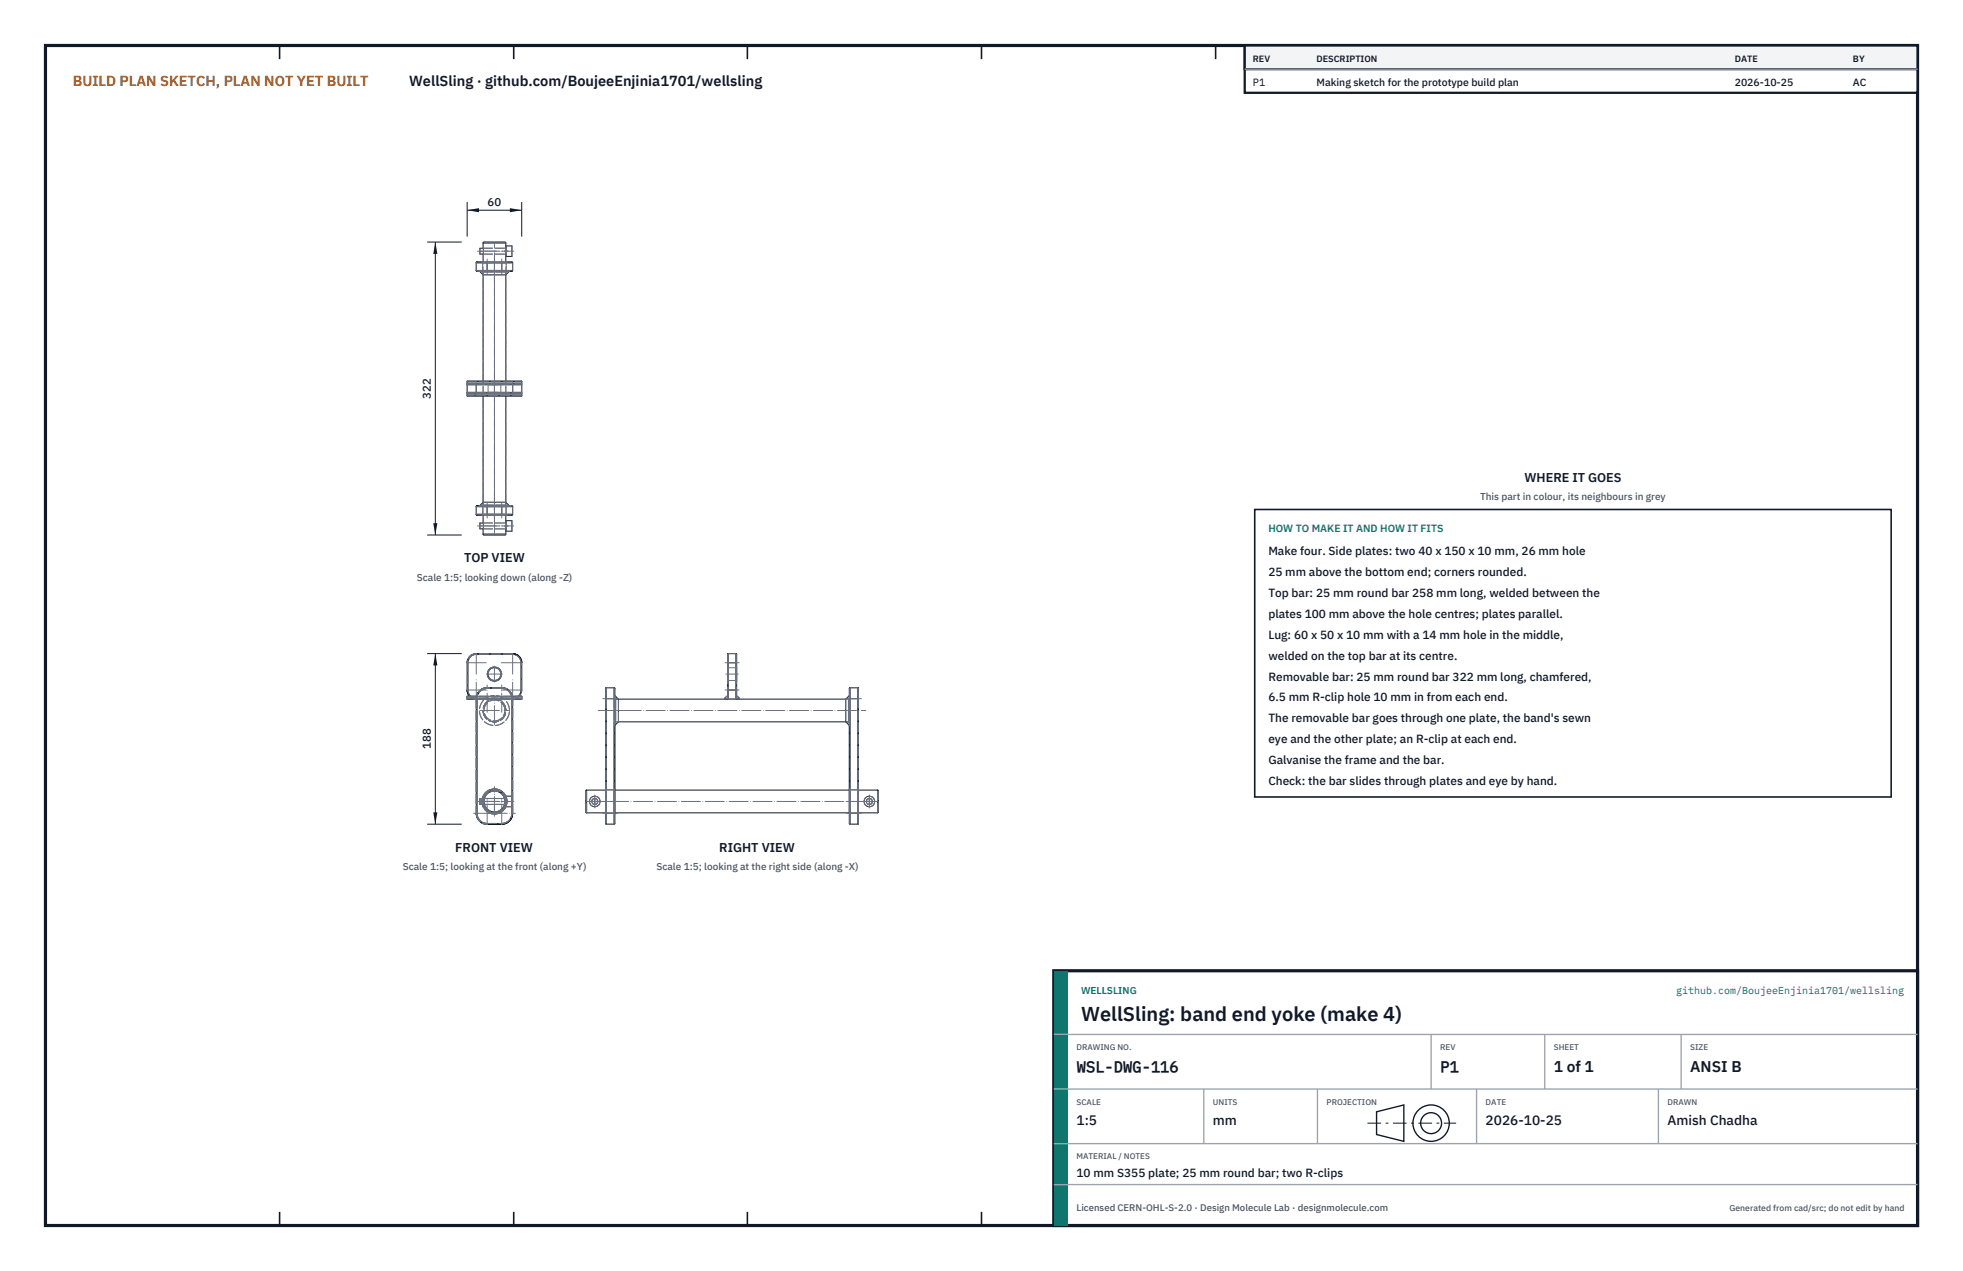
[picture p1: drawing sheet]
<svg xmlns="http://www.w3.org/2000/svg" width="432mm" height="279mm" viewBox="0 0 432 279" stroke-linecap="round" stroke-linejoin="round" font-family="sans-serif">
<path d="M10 10h411.8v259.4h-411.8z" fill="none" stroke="#111827" stroke-width=".7" stroke-linecap="butt"/>
<g fill="none" stroke="#111827" stroke-width=".35">
<path d="M61.5 10v3M113 10v3M164.4 10v3M215.9 10v3M267.4 10v3M318.9 10v3M370.3 10v3M61.5 266.4v3M113 266.4v3M164.4 266.4v3M215.9 266.4v3M267.4 266.4v3"/>
<path d="M318.9 266.4v3M370.3 266.4v3"/>
</g>
<g fill="none" stroke="#111727" stroke-width=".22">
<path d="M104.8 59.5l.1 .1h7.7l.2-.1M104.8 57.8l.1-.2h7.7l.2 .2M104.8 57.8v1.7M104.8 59.5h8M104.8 57.8h8M105.5 59.6l.8 .8h5l.8-.8M106.3 54.6v1.3M106.3 53.4l.2-.2h4.6l.2 .2M106.3 53.4h5M106.3 53.4v1.2M106.3 55.9v1.7M106.3 59.8v24"/>
<path d="M106.3 54.6h-.7v1.3h.7M107.2 57.6v2M110.4 57.6v2M111.3 55.9h.1M111.3 54.6h.1M111.3 54.6v1.3M111.3 53.4v1.2M111.3 55.9v1.7M111.3 59.8v24M111.3 54.1h1.3v2.3h-1.3zM112.8 57.8v1.7M102.8 86.3l.1 .1"/>
<path d="M102.8 83.8h.1M102.8 84.2v.2h12v-.2M102.8 87h12M102.8 86.6v-.2h12v.2M102.8 83.8v.4M102.8 84.6v1.7M102.8 86.6v.4M102.8 86.3h12M102.8 84.6h12M102.8 83.8h12M102.8 84.2h12M102.8 86.6h12"/>
<path d="M102.9 84.4l-.1 .2M104.8 84.4v2M106.3 87v24M111.3 87v24M112.8 84.4v2M114.6 84.4l.2 .2M114.8 86.3l-.2 .1M114.8 83.8h.1M114.8 83.8v.4M114.8 84.6v1.7M114.8 86.6v.4M104.8 113.1l.1 .1h7.7l.2-.1"/>
<path d="M104.8 111.4l.1-.2h7.7l.2 .2M104.8 111.4v1.7M104.8 113.1h8M104.8 111.4h8M105.5 111.2l.8-.8h5l.8 .8M106.3 113.2v3.1M106.3 117.4l.2 .2h4.6l.2-.2M106.3 117.4h5M106.3 116.3v1.1M106.3 115h-.7v1.3h.7M107.2 111.2v2M110.4 111.2v2"/>
<path d="M111.3 116.3h.1M111.3 115h.1M111.3 113.2v3.1M111.3 116.3v1.1M111.3 114.5h1.3v2.3h-1.3zM112.8 111.4v1.7M102.8 151.7l.1 .7 .4 .7M102.8 153.5v.2h2M102.8 145.7h.1M102.8 151.7h.1M102.8 145.7v6M102.8 153.1v.4"/>
<path d="M102.8 153.5h2M102.8 153.1h2M102.9 151.7a1.84 1.84 0 0 0 .7 1.4M102.9 145.7v6M104.8 143.7a2 2 0 0 0-2 2M104.8 153.6h.1M104.8 143.7v.1M104.8 143.8a1.84 1.84 0 0 0-1.9 1.9M104.8 153.6v25.2M104.8 143.7h8M104.8 143.8h8M104.8 153.1h-2"/>
<path d="M104.9 153.6v25.2M107.2 151.2a2.4 2.4 0 0 0-2.4 2.4M107.2 151.2v.1M107.2 151.3a2.24 2.24 0 0 0-2.3 2.3M107.2 151.2h3.2M107.2 151.3h3.2M110.4 151.2a2.4 2.4 0 0 1 2.4 2.4M110.4 151.3a2.24 2.24 0 0 1 2.2 2.3M110.4 151.2v.1M112.6 153.6h.2M112.6 153.6v23.7h-1.3v-2.3h1.3M112.7 153.1h2.1"/>
<path d="M112.8 153.5h2M112.8 143.7a2 2 0 0 1 2 2M112.8 143.8a1.84 1.84 0 0 1 1.8 1.9M112.8 143.7v.1M112.8 153.6v25.2M114.6 151.7a1.84 1.84 0 0 1-.6 1.4M114.6 145.7h.2M114.6 151.7h.2M114.6 145.7v6M114.8 151.7l-.2 .7-.4 .7M114.8 153.5v.2h-2M114.8 145.7v6"/>
<path d="M114.8 153.1v.4M133.2 153.6h2v2.6M133.4 151.2l-.2 .1v29.7l.2 .2M133.4 151.2h1.7M133.4 151.2v30M135.1 151.2l.1 .1v29.7l-.1 .2M135.1 151.2v30M135.2 152.9l.8 .8v5M135.4 153.7h50.6M136 158.7l-.8 .8M136 158.7h50.6M160 153.6l-.1 .1"/>
<path d="M160 153.2l-.1-.1-.5 .4 .1 .2M160 145.7h2M160 151.7h2M160.2 143.7l-.2 .1v9.8M160.2 143.7v10l-.2-.2M160.2 143.7h1.7M161.9 143.7l.1 .1v9.8M161.9 143.7v10l.1-.2M162 153.6l.2 .1M162 153.2l.2-.1 .5 .4-.2 .2M186 153.7v5l.8 .8M186.8 153.6h2"/>
<path d="M186.8 152.9l-.8 .8M187 151.2l-.2 .1v29.7l.2 .2M187 151.2h1.7M187 151.2v30M188.7 151.2l.1 .1v29.7l-.1 .2M188.7 151.2v30M104.8 178.8a2.4 2.4 0 0 0 2.4 2.4M104.8 178.8h.1M104.9 178.8a2.24 2.24 0 0 0 2.3 2.2M106.1 176.8a2.76 2.76 0 0 0 2.5 2.1 2.76 2.76 0 0 0 2.7-1.7M106.2 175.5a2.6 2.6 0 0 1 2.6-1.9 2.6 2.6 0 0 1 2.5 1.9h-.1M106.3 175.5h-.7v1.3h.8"/>
<path d="M106.4 175.5h-.1M111.2 176.7v.1h.1a2.63 2.63 0 0 1-2.5 2 2.63 2.63 0 0 1-2.6-2M111.3 175.2a2.76 2.76 0 0 0-2.7-1.8 2.76 2.76 0 0 0-2.5 2.1M112.8 178.8a2.4 2.4 0 0 1-2.4 2.4M112.8 178.8h-.1a2.37 2.37 0 0 1-2.3 2.2M129 173.7l-.2 .2v4.6l.2 .2M129 173.7v5M129 178.7h4.2M129 173.7h4.2M133.2 178.8h.2M133.4 178.8l-.2 .1M133.4 178.8h1.7"/>
<path d="M135.1 178.8h.1M135.1 178.8l.1 .1M135.2 178.7h51.6M135.2 173.7h51.6M186.8 178.8h.2M187 178.8l-.2 .1M187 178.8h1.7M188.7 178.8h.1M188.7 178.8l.1 .1M188.8 178.7h4.2M188.8 173.7h4.2M193 173.7l.2 .2v4.6l-.2 .2"/>
<path d="M193 173.7v5M107.2 181v.2M107.2 181.2h3.2M107.2 181h3.2M110.4 181v.2M133.4 181.2h1.7M187 181.2h1.7"/>
<circle cx="108.8" cy="148.2" r="1.41"/>
<circle cx="108.8" cy="148.2" r="1.57"/>
<circle cx="108.8" cy="176.2" r="2.3"/>
<circle cx="108.8" cy="176.2" r="2.5"/>
<circle cx="130.8" cy="176.2" r="1.16"/>
<circle cx="191.2" cy="176.2" r="1.16"/>
</g>
<g fill="none" stroke="#6a7180" stroke-width=".22" stroke-dasharray="2.1 .5">
<path d="M104.8 59.5v-1.7M104.8 59.5h2.4M104.8 57.8h2.4M104.9 59.6h2.3M105.5 59.6h6.6M105.6 55.2v-.6M105.6 55.9v-.7M106 59.6h5.5M106 57.6h5.5M106.2 59.5l-.2 .1M106.2 57.8l-.2-.2M106.2 57.8v1.7"/>
<path d="M106.2 59.5h5.2M106.2 57.8h5.2M106.3 55.9v-1.3M106.3 55.9h5M106.3 57.6h.9M106.3 59.6v.8M106.3 59.6h5M106.3 54.6h5M106.3 59.8l.2-.2M106.3 59.8h5M106.5 59.6h4.6M107.2 59.6h3.2"/>
<path d="M107.2 57.6h3.2M107.2 59.5v-1.7M107.2 59.5v.1M107.2 57.8v-.2M107.2 59.5h3.2M107.2 57.8h3.2M110.4 59.6h1.7M110.4 57.6h1.1M110.4 59.5v-1.7M110.4 59.5v.1M110.4 59.5h2.4M110.4 57.8v-.2"/>
<path d="M110.4 57.8h2.4M111.1 53.2h-4.6M111.1 59.6h-4.6M111.3 55.9v-1.3M111.3 59.6h-5M111.3 59.8l-.2-.2M111.3 59.6v.8M111.3 53.4h-5M111.3 59.8h-5M111.3 55.2v-.6M111.3 54.6v1.3M111.3 55.9v-.7"/>
<path d="M111.3 55.2v-1.1M111.3 56.4v-1.2M111.4 59.5l.1 .1M111.4 57.8l.1-.2M111.4 59.5v-1.7M111.4 59.5h-5.2M111.4 57.8h-5.2M111.5 59.6h-5.5M111.5 57.6h-5.5M112.1 59.6h-6.6M112.6 55.2v-1.1M112.6 56.4v-1.2"/>
<path d="M112.8 59.5v-1.7M106.3 60.4h5M102.8 86.3v-1.7M102.8 86.3l.1 .1M102.8 84.6l.1-.2M102.8 84.3v-.4M102.8 84.3v.1M102.8 83.9v-.1M102.8 84.4h12M102.8 86.5v.4M102.8 86.5v-.1M102.8 86.9v.1"/>
<path d="M102.8 86.3h2M102.8 84.6h2M102.8 84.3h12M102.8 83.9h12M102.9 86.4h1.9M102.9 84.4h1.9M104.8 86.4h8M104.8 84.4h8M104.8 86.3v-1.7M104.8 86.3v.1M104.8 84.6v-.2M104.8 86.3h8"/>
<path d="M104.8 84.6h8M106.3 87v-3.2M107.2 86.4h3.1M107.2 84.4h3.1M107.4 86.3l-.2 .1M107.4 84.6l-.2-.2M107.4 84.6v1.7M107.4 86.3h2.8M107.4 84.6h2.8M110.2 86.3l.1 .1M110.2 84.6l.1-.2M110.2 86.3v-1.7"/>
<path d="M110.2 86.3h-2.8M110.2 84.6h-2.8M110.3 86.4h-3.1M110.3 84.4h-3.1M111.3 87v-3.2M112.8 86.4h1.8M112.8 84.4h1.8M112.8 86.4h-8M112.8 86.3v-1.7M112.8 86.3v.1M112.8 86.3h2M112.8 84.6v-.2"/>
<path d="M112.8 84.6h2M114.8 86.3l-.2 .1M114.8 84.6l-.2-.2M114.8 86.3v-1.7M114.8 84.3v-.4M114.8 84.3v.1M114.8 83.9v-.1M114.8 86.5v.4M114.8 86.5v-.1M114.8 86.9v.1M114.8 86.4h-12M114.8 86.5h-12"/>
<path d="M114.8 86.9h-12M104.8 113.1v-1.7M104.8 113.1h2.4M104.8 111.4h2.4M105.5 111.2h1.7M105.5 111.2h6.6M105.6 115.6v-.6M105.6 116.3v-.7M106 113.2h5.5M106 111.2h5.5M106.2 113.1l-.2 .1M106.2 111.4l-.2-.2"/>
<path d="M106.2 111.4v1.7M106.2 113.1h5.2M106.2 111.4h5.2M106.3 116.3v-1.3M106.3 116.3h5M106.3 113.2h.9M106.3 111.2h5M106.3 113.2v-55.6M106.3 115h5M106.3 111.2v-.8M106.3 111l.2 .2M106.3 111h5"/>
<path d="M106.5 111.2h4.6M107.2 113.2h3.2M107.2 111.2h3.2M107.2 113.1v-1.7M107.2 113.1v.1M107.2 111.4v-.2M107.2 113.1h3.2M107.2 111.4h3.2M110.4 113.2h1.1M110.4 111.2h2.2M110.4 113.1v-1.7M110.4 113.1v.1"/>
<path d="M110.4 113.1h2.4M110.4 111.4v-.2M110.4 111.4h2.4M111.1 117.6h-4.6M111.1 111.2h-4.6M111.3 116.3v-1.3M111.3 113.2v-55.6M111.3 110.4h-5M111.3 111.2v-.8M111.3 111.2h-5M111.3 111l-.2 .2M111.3 117.4h-5"/>
<path d="M111.3 111h-5M111.3 115.6v-.6M111.3 115v1.3M111.3 116.3v-.7M111.3 115.6v-1.1M111.3 116.8v-1.2M111.4 113.1l.1 .1M111.4 111.4l.1-.2M111.4 113.1v-1.7M111.4 113.1h-5.2M111.4 111.4h-5.2M111.5 113.2h-5.5"/>
<path d="M111.5 111.2h-5.5M112.1 111.2h-6.6M112.6 115.6v-1.1M112.6 116.8v-1.2M112.8 113.1v-1.7M102.8 145.7v6M102.8 153.7h12M102.8 153.7v-.1M102.8 153.7v-.2M102.8 153.2v.4M102.8 153.5v-.4M102.8 153.1h.1"/>
<path d="M102.8 153.1v.1M102.8 153.1h12M102.8 145.7h.1M102.8 151.7h.1M102.8 153.6h12M102.8 153.5h12M102.8 153.2h12M102.9 145.7v6M102.9 151.7a1.84 1.84 0 0 0 1.9 1.8M103.3 153.1l.7 .4 .8 .2M103.6 153.1l.5 .3 .7 .1M104.8 153.6v25.2"/>
<path d="M104.8 143.7a2 2 0 0 0-2 2M104.8 153.7h8M104.8 153.6h.1M104.8 143.7v.1M104.8 143.8a1.84 1.84 0 0 0-1.9 1.9M104.8 153.5h8M104.8 153.7v-.2M104.9 153.6v25.2M107.2 151.2a2.4 2.4 0 0 0-2.4 2.4M107.2 151.2v.1M107.2 151.3a2.24 2.24 0 0 0-2.3 2.3M110.4 151.2h-3.2"/>
<path d="M110.4 151.3h-3.2M110.4 151.2v.1M112.6 153.6a2.24 2.24 0 0 0-2.2-2.3M112.7 153.1h-7.9M112.8 153.5h-8M112.8 153.6a2.4 2.4 0 0 0-2.4-2.4M112.8 143.7h-8M112.8 153.7l.8-.2 .6-.4M112.8 153.7a2 2 0 0 0 2-2M112.8 153.7h-8M112.8 153.6h-.2M112.8 153.5l.6-.1 .6-.3"/>
<path d="M112.8 143.8h-8M112.8 153.5a1.84 1.84 0 0 0 1.8-1.8M112.8 143.7v.1M112.8 153.7v-.2M114.6 145.7a1.84 1.84 0 0 0-1.8-1.9M114.6 151.7v-6M114.8 151.7v-6M114.8 153.7v-.1M114.8 153.7v-.2M114.8 153.2v.4M114.8 153.5v-.4M114.8 153.1h.1"/>
<path d="M114.8 153.1v.1M114.8 145.7h-.2M114.8 151.7h-.2M114.8 153.6h-12M114.8 153.2h-12M133.2 153.6v25.2M133.2 151.3v2.3M133.4 151.2h1.7M133.4 153.6h1.7M133.4 153.6v25.2M133.4 151.2v2.4M133.4 153.6h-.2"/>
<path d="M135.1 153.6v25.2M135.1 151.2v2.4M135.1 153.6h.1M135.2 153.6v5.9M135.2 151.3v2.3M135.2 159.5v-6.6M135.2 152.9v.7M135.2 156.2v2.5M135.2 158.7v-5M135.2 153.7v2.5M135.2 156.2v2.3M135.2 158.5v-4.6"/>
<path d="M135.2 153.9v2.3M135.2 158.7h.8M135.2 153.7h.8M135.4 158.7h.6M135.4 158.7l-.2-.2M135.4 153.7l-.2 .2M135.4 156.2v2.5M135.4 158.7v-5M135.4 153.7v2.5M136 158.7v-5M159.4 153.5l.4-.4M159.5 153.7l-.1-.2"/>
<path d="M159.8 153.1l.2 .1M159.9 153.7h-.4M159.9 153.7l.1-.1M160 145.7v6M160 143.8v1.9M160 151.7v1.8M160 148.2v1.5M160 149.7v-3.1M160 146.6v1.6M160 153.2v.4M160.2 143.7h1.7M160.2 153.7h1.7"/>
<path d="M160.2 149.6l-.2 .1M160.2 146.8l-.2-.2M160.2 145.7h1.7M160.2 145.7v6M160.2 151.7h1.7M160.2 143.7v2M160.2 145.7h-.2M160.2 151.7h-.2M160.2 151.7v2M160.2 148.2v1.4M160.2 149.6v-2.8M160.2 146.8v1.4"/>
<path d="M161.9 149.6l.1 .1M161.9 146.8l.1-.2M161.9 146.8h-1.7M161.9 149.6h-1.7M161.9 145.7v6M161.9 143.7v2M161.9 145.7h.1M161.9 151.7h.1M161.9 151.7v2M161.9 148.2v1.4M161.9 149.6v-2.8M161.9 146.8v1.4"/>
<path d="M162 145.7v6M162 143.8v1.9M162 151.7v1.8M162 148.2v1.5M162 149.7v-3.1M162 146.6v1.6M162 153.2v.4M162.2 153.7h.3M162.2 153.7l-.2-.1M162.2 153.1l-.2 .1M162.5 153.7l.1-.2M162.6 153.5l-.4-.4"/>
<path d="M186 156.2v2.5M186 153.7v2.5M186 153.7h.6M186.6 158.7l.2-.2M186.6 153.7l.2 .2M186.6 156.2v2.5M186.6 158.7v-5M186.6 153.7v2.5M186.8 153.6v5.9M186.8 151.3v2.3M186.8 156.2v3.3M186.8 153.6v-.7"/>
<path d="M186.8 152.9v3.3M186.8 156.2v2.5M186.8 158.7v-5M186.8 153.7v2.5M186.8 156.2v2.3M186.8 158.5v-4.6M186.8 153.9v2.3M186.8 153.7h-.8M186.8 158.7h-.8M187 151.2h1.7M187 153.6h1.7M187 153.6v25.2"/>
<path d="M187 151.2v2.4M187 153.6h-.2M188.7 153.6v25.2M188.7 151.2v2.4M188.7 153.6h.1M188.8 153.6v25.2M188.8 151.3v2.3M104.8 178.8a2.4 2.4 0 0 0 2.4 2.4M104.8 178.8h.1M104.9 178.8a2.24 2.24 0 0 0 2.3 2.2M105.6 176.8v-1.3M105.6 176.8h5.7"/>
<path d="M105.6 175.5v1.3M105.6 175.5h5.7M106.1 176.8v-1.3M106.2 176.8v-1.3M106.3 176.2l.1 .6M106.3 176.8v-1.3M106.3 176.8l.1-1.3M106.3 175.5v.7M106.3 176.8h4.9M106.3 175.5h4.9M106.4 175.5l-.1 .7M106.4 176.8h4.8"/>
<path d="M106.4 175.5h4.8M111.2 176.8l.1-.6M111.2 175.5l.1 .7M111.2 176.8h.1M111.3 176.2l-.1 .5M111.3 176.2l-.1 .6M111.3 176.2l-.1-.7M111.3 175.5l.1 .7M111.3 176.8v-1.3M111.3 175.5v1.3M111.3 177.3v-2.3M111.3 175v2.3"/>
<path d="M111.3 177.3h1.3M111.3 175h1.3M111.3 175.2l.2 1M111.4 176.2l-.1 .6M111.5 176.2l-.2 1M112.6 177.3v-2.3M112.6 175v2.3M112.6 178.8v-3.8M112.6 178.8v-25.2M112.8 178.8v-25.2M112.8 178.8h-.2M128.8 178.5v-4.6"/>
<path d="M129 178.7v-5M130.2 176.2a.66 .66 0 0 0 .6 .6 .66 .66 0 0 0 .7-.6M130.2 176.2a.66 .66 0 0 0 .9 .6 .66 .66 0 0 0 .1-1.1 .66 .66 0 0 0-1 .4v.1M131.5 176.2a.66 .66 0 0 0-.7-.7 .66 .66 0 0 0-.6 .7M133.2 178.8v2.2M133.2 176.2v2.7M133.2 178.9v-5.5M133.2 173.4v2.8M133.2 178.7h2M133.2 173.7h2M133.4 173.6l-.2-.2M133.4 178.8h1.7"/>
<path d="M133.4 178.8h-.2M133.4 178.8v2.4M133.4 176.2v2.6M133.4 178.8v-5.2M133.4 173.6v2.6M135.1 173.6l.1-.2M135.1 173.6h-1.7M135.1 178.8h-1.7M135.1 178.8h.1M135.1 178.8v2.4M135.1 176.2v2.6M135.1 178.8v-5.2"/>
<path d="M135.1 173.6v2.6M135.2 173.7v5M135.2 178.8v2.2M135.2 178.8v.1M135.2 178.9v-5.5M186.8 173.7v5M186.8 178.8v2.2M186.8 178.8v.1M186.8 178.9v-5.5M186.8 178.7h2M186.8 173.7h2M187 173.6l-.2-.2"/>
<path d="M187 178.8h1.7M187 178.8h-.2M187 178.8v2.4M187 176.2v2.6M187 178.8v-5.2M187 173.6v2.6M188.7 173.6l.1-.2M188.7 173.6h-1.7M188.7 178.8h-1.7M188.7 178.8h.1M188.7 178.8v2.4M188.7 176.2v2.6"/>
<path d="M188.7 178.8v-5.2M188.7 173.6v2.6M188.8 178.8v2.2M188.8 176.2v2.7M188.8 178.9v-5.5M188.8 173.4v2.8M190.6 176.2a.66 .66 0 0 0 .6 .6 .66 .66 0 0 0 .7-.6M190.6 176.2a.66 .66 0 0 0 .9 .6 .66 .66 0 0 0 .1-1.1 .66 .66 0 0 0-1 .4v.1M191.9 176.2a.66 .66 0 0 0-.7-.7 .66 .66 0 0 0-.6 .7M193 178.7v-5M193.2 178.5v-4.6M107.2 181h3.2"/>
<path d="M107.2 181.2v-.2M110.4 181a2.24 2.24 0 0 0 2.2-2.2M110.4 181.2v-.2M133.4 181.2h1.7M133.4 181.2l-.2-.2M135.1 181.2l.1-.2M187 181.2h1.7M187 181.2l-.2-.2M188.7 181.2l.1-.2"/>
<circle cx="108.8" cy="148.2" r="1.41"/>
<circle cx="108.8" cy="148.2" r="1.57"/>
<circle cx="108.8" cy="156.2" r="2.3"/>
<circle cx="108.8" cy="156.2" r="3.3"/>
<circle cx="108.8" cy="156.2" r="2.5"/>
<circle cx="108.8" cy="176.2" r="2.3"/>
<circle cx="108.8" cy="176.2" r="2.5"/>
<circle cx="108.8" cy="176.2" r="2.6"/>
<circle cx="108.8" cy="176.2" r="2.76"/>
<circle cx="130.8" cy="176.2" r="1.16"/>
<circle cx="130.8" cy="176.2" r=".64"/>
<circle cx="191.2" cy="176.2" r="1.16"/>
<circle cx="191.2" cy="176.2" r=".64"/>
</g>
<g fill="none" stroke="#6a7180" stroke-width=".22" stroke-dasharray="4.2 .5 0 .5">
<path d="M105 55.2h6.9M105.8 55.2h6M107.2 57v3.3M108.8 58.8v2.4M108.8 56.9v3.4M110.4 57v3.3M110.9 55.2h2.1M104.8 83.9v3.1M108.8 84.1v2.7M112.8 83.9v3.1M105 115.6h6.9M105.8 115.6h6"/>
<path d="M107.2 110.6v3.3M108.8 117.6v-64.4M108.8 114.8v-58.8M108.8 112v-2.4M108.8 110.5v3.4M110.4 110.6v3.3M110.9 115.6h2.1M102.8 151.7h4.5M102.8 145.7h4.5M104.2 153.6h6M104.8 154.2v-5M104.8 148.2v-4.5"/>
<path d="M105.6 156.2h6.3M107 148.2h3.5M107.2 156.6v-6M107.4 153.6h6M108.8 159.3v-6.2M108.8 149.9v-3.5M110.3 151.7h4.5M110.3 145.7h4.5M110.4 156.6v-6M112.8 154.2v-5M112.8 148.2v-4.5M131.6 156.2h58.9"/>
<path d="M134.4 156.2h2.4M135.9 153.6h-3.3M162.4 148.2h-2.7M162.6 151.7h-3.1M162.6 145.7h-3.1M187.6 156.2h-2.4M189.5 153.6h-3.3M104.2 178.8h6M105 176.2h6.9M105.5 176.2h6.5M105.6 176.2h6.3M105.8 176.2h6"/>
<path d="M107.4 178.8h6M108.8 179.4v-6.5M108.8 179.3v-6.2M110.9 176.2h2.1M128.8 176.2h64.4M129.4 176.2h2.9M130 176.2h1.7M130 176.2h1.6M130.8 177.6v-2.9M130.8 177v-1.6M135.9 178.8h-3.3M136 176.2h-3.5"/>
<path d="M189.5 178.8h-3.3M189.6 176.2h-3.5M189.8 176.2h2.9M190.4 176.2h1.7M190.4 176.2h1.6M191.2 177.6v-2.9M191.2 177v-1.6M107.2 181.2v-5.4M110.4 181.2v-5.4"/>
</g>
<path d="M102.8 44.4v7.6M102.8 46.2h12M114.8 44.4v7.6" fill="none" stroke="#111827" stroke-width=".22"/>
<path d="M102.8 46.2l2.6-.4v.9zM112.2 45.8v.9l2.6-.5z" fill="#111827"/>
<path d="M94 53.2h7.6M95.8 53.2v64.4M94 117.6h7.6" fill="none" stroke="#111827" stroke-width=".22"/>
<path d="M95.8 53.2l-.5 2.6h.9zM95.3 115h.9l-.4 2.6z" fill="#111827"/>
<path d="M94 143.7h7.6M95.8 143.7v37.5M94 181.2h7.6" fill="none" stroke="#111827" stroke-width=".22"/>
<path d="M95.8 143.7l-.5 2.6h.9zM95.3 178.6h.9l-.4 2.6z" fill="#111827"/>
<path d="M276 112h140v63.2h-140z" fill="#fff" stroke="#111827" stroke-width=".35"/>
<path d="M273.8 10h148v10.4h-148z" fill="#fff" stroke="#111827" stroke-width=".5"/>
<path d="M273.8 10h148v5.2h-148z" fill="#f3f4f6" stroke="#111827" stroke-width=".5"/>
<path d="M273.8 15.2h148" fill="none" stroke="#9ca3af" stroke-width=".3"/>
<path d="M231.8 213.4h190v56h-190z" fill="#fff" stroke="#111827" stroke-width=".7" stroke-linecap="butt"/>
<path d="M231.8 213.4h3v56h-3z" fill="#0f766e"/>
<path d="M231.8 227.4h190M231.8 239.4h190M264.8 239.4v12M289.8 239.4v12M314.8 227.4v12M324.8 239.4v12M339.8 227.4v12M364.8 239.4v12M369.8 227.4v12M231.8 251.4h190M231.8 260.4h190" fill="none" stroke="#9ca3af" stroke-width=".3"/>
<g fill="none" stroke="#111827" stroke-width=".3">
<path d="M302.8 244.4l6-1.5v8l-6-1.5z"/>
<circle cx="314.8" cy="246.9" r="4"/>
<circle cx="314.8" cy="246.9" r="2.3"/>
</g>
<path d="M300.8 246.9h19.5" fill="none" stroke="#111827" stroke-width=".22" stroke-dasharray="3 1 .6 1" stroke-linecap="butt"/>
<text font-size="4.4" fill="#111827" x="237.8" y="224.4">WellSling: band end yoke (make 4)</text>
<g font-size="3.4" fill="#111827">
<text x="236.8" y="235.6">WSL-DWG-116</text>
<text x="316.8" y="235.6">P1</text>
<text x="341.8" y="235.6">1 of 1</text>
<text x="371.8" y="235.6">ANSI B</text>
</g>
<text font-size="3.2" fill="#b45309" x="16" y="19">BUILD PLAN SKETCH, PLAN NOT YET BUILT</text>
<text font-size="3.2" fill="#111827" x="90" y="19">WellSling · github.com/BoujeeEnjinia1701/wellsling</text>
<g font-size="3" fill="#111827">
<text x="236.8" y="247.2">1:5</text>
<text x="266.8" y="247.2">mm</text>
<text x="326.8" y="247.2">2026-10-25</text>
<text x="366.8" y="247.2">Amish Chadha</text>
</g>
<g font-size="2.8" fill="#111827">
<text x="335.3" y="106">WHERE IT GOES</text>
<text x="102.1" y="123.6">TOP VIEW</text>
<text x="100.1" y="187.2">FRONT VIEW</text>
<text x="158.2" y="187.2">RIGHT VIEW</text>
</g>
<g font-size="2.6" fill="#111827">
<text x="279" y="122">Make four. Side plates: two 40 x 150 x 10 mm, 26 mm hole</text>
<text x="279" y="126.6">25 mm above the bottom end; corners rounded.</text>
<text x="279" y="131.2">Top bar: 25 mm round bar 258 mm long, welded between the</text>
<text x="279" y="135.8">plates 100 mm above the hole centres; plates parallel.</text>
<text x="279" y="140.4">Lug: 60 x 50 x 10 mm with a 14 mm hole in the middle,</text>
<text x="279" y="145">welded on the top bar at its centre.</text>
<text x="279" y="149.6">Removable bar: 25 mm round bar 322 mm long, chamfered,</text>
<text x="279" y="154.2">6.5 mm R-clip hole 10 mm in from each end.</text>
<text x="279" y="158.8">The removable bar goes through one plate, the band's sewn</text>
<text x="279" y="163.4">eye and the other plate; an R-clip at each end.</text>
<text x="279" y="168">Galvanise the frame and the bar.</text>
<text x="279" y="172.6">Check: the bar slides through plates and eye by hand.</text>
<text x="236.8" y="258.8">10 mm S355 plate; 25 mm round bar; two R-clips</text>
</g>
<g font-size="2.5" fill="#111827">
<text x="107.2" y="45.2">60</text>
<text x="94.8" y="87.6" transform="rotate(-90 94.8 87.6)">322</text>
<text x="94.8" y="164.7" transform="rotate(-90 94.8 164.7)">188</text>
</g>
<g font-size="2.3" fill="#111827">
<text x="275.6" y="18.8">P1</text>
<text x="289.6" y="18.8">Making sketch for the prototype build plan</text>
<text x="381.6" y="18.8">2026-10-25</text>
<text x="407.6" y="18.8">AC</text>
</g>
<text font-size="2.3" fill="#0f766e" x="279" y="117">HOW TO MAKE IT AND HOW IT FITS</text>
<g font-size="2.2" fill="#4b5563">
<text x="325.6" y="110">This part in colour, its neighbours in grey</text>
<text x="91.7" y="127.7">Scale 1:5; looking down (along -Z)</text>
<text x="88.6" y="191.2">Scale 1:5; looking at the front (along +Y)</text>
<text x="144.4" y="191.2">Scale 1:5; looking at the right side (along -X)</text>
</g>
<g font-size="2.2" fill="#0f766e">
<text x="237.8" y="218.4">WELLSLING</text>
<text x="368.7" y="218.4">github.com/BoujeeEnjinia1701/wellsling</text>
</g>
<text font-size="2.1" fill="#4b5563" x="236.8" y="266.2">Licensed CERN-OHL-S-2.0 · Design Molecule Lab · designmolecule.com</text>
<g font-size="2" fill="#111827">
<text x="275.6" y="13.6">REV</text>
<text x="289.6" y="13.6">DESCRIPTION</text>
<text x="381.6" y="13.6">DATE</text>
<text x="407.6" y="13.6">BY</text>
</g>
<text font-size="1.9" fill="#4b5563" x="380.4" y="266.2">Generated from cad/src; do not edit by hand</text>
<g font-size="1.8" fill="#4b5563">
<text x="236.8" y="230.8">DRAWING NO.</text>
<text x="316.8" y="230.8">REV</text>
<text x="341.8" y="230.8">SHEET</text>
<text x="371.8" y="230.8">SIZE</text>
<text x="236.8" y="242.8">SCALE</text>
<text x="266.8" y="242.8">UNITS</text>
<text x="291.8" y="242.8">PROJECTION</text>
<text x="326.8" y="242.8">DATE</text>
<text x="366.8" y="242.8">DRAWN</text>
<text x="236.8" y="254.8">MATERIAL / NOTES</text>
</g>
</svg>
